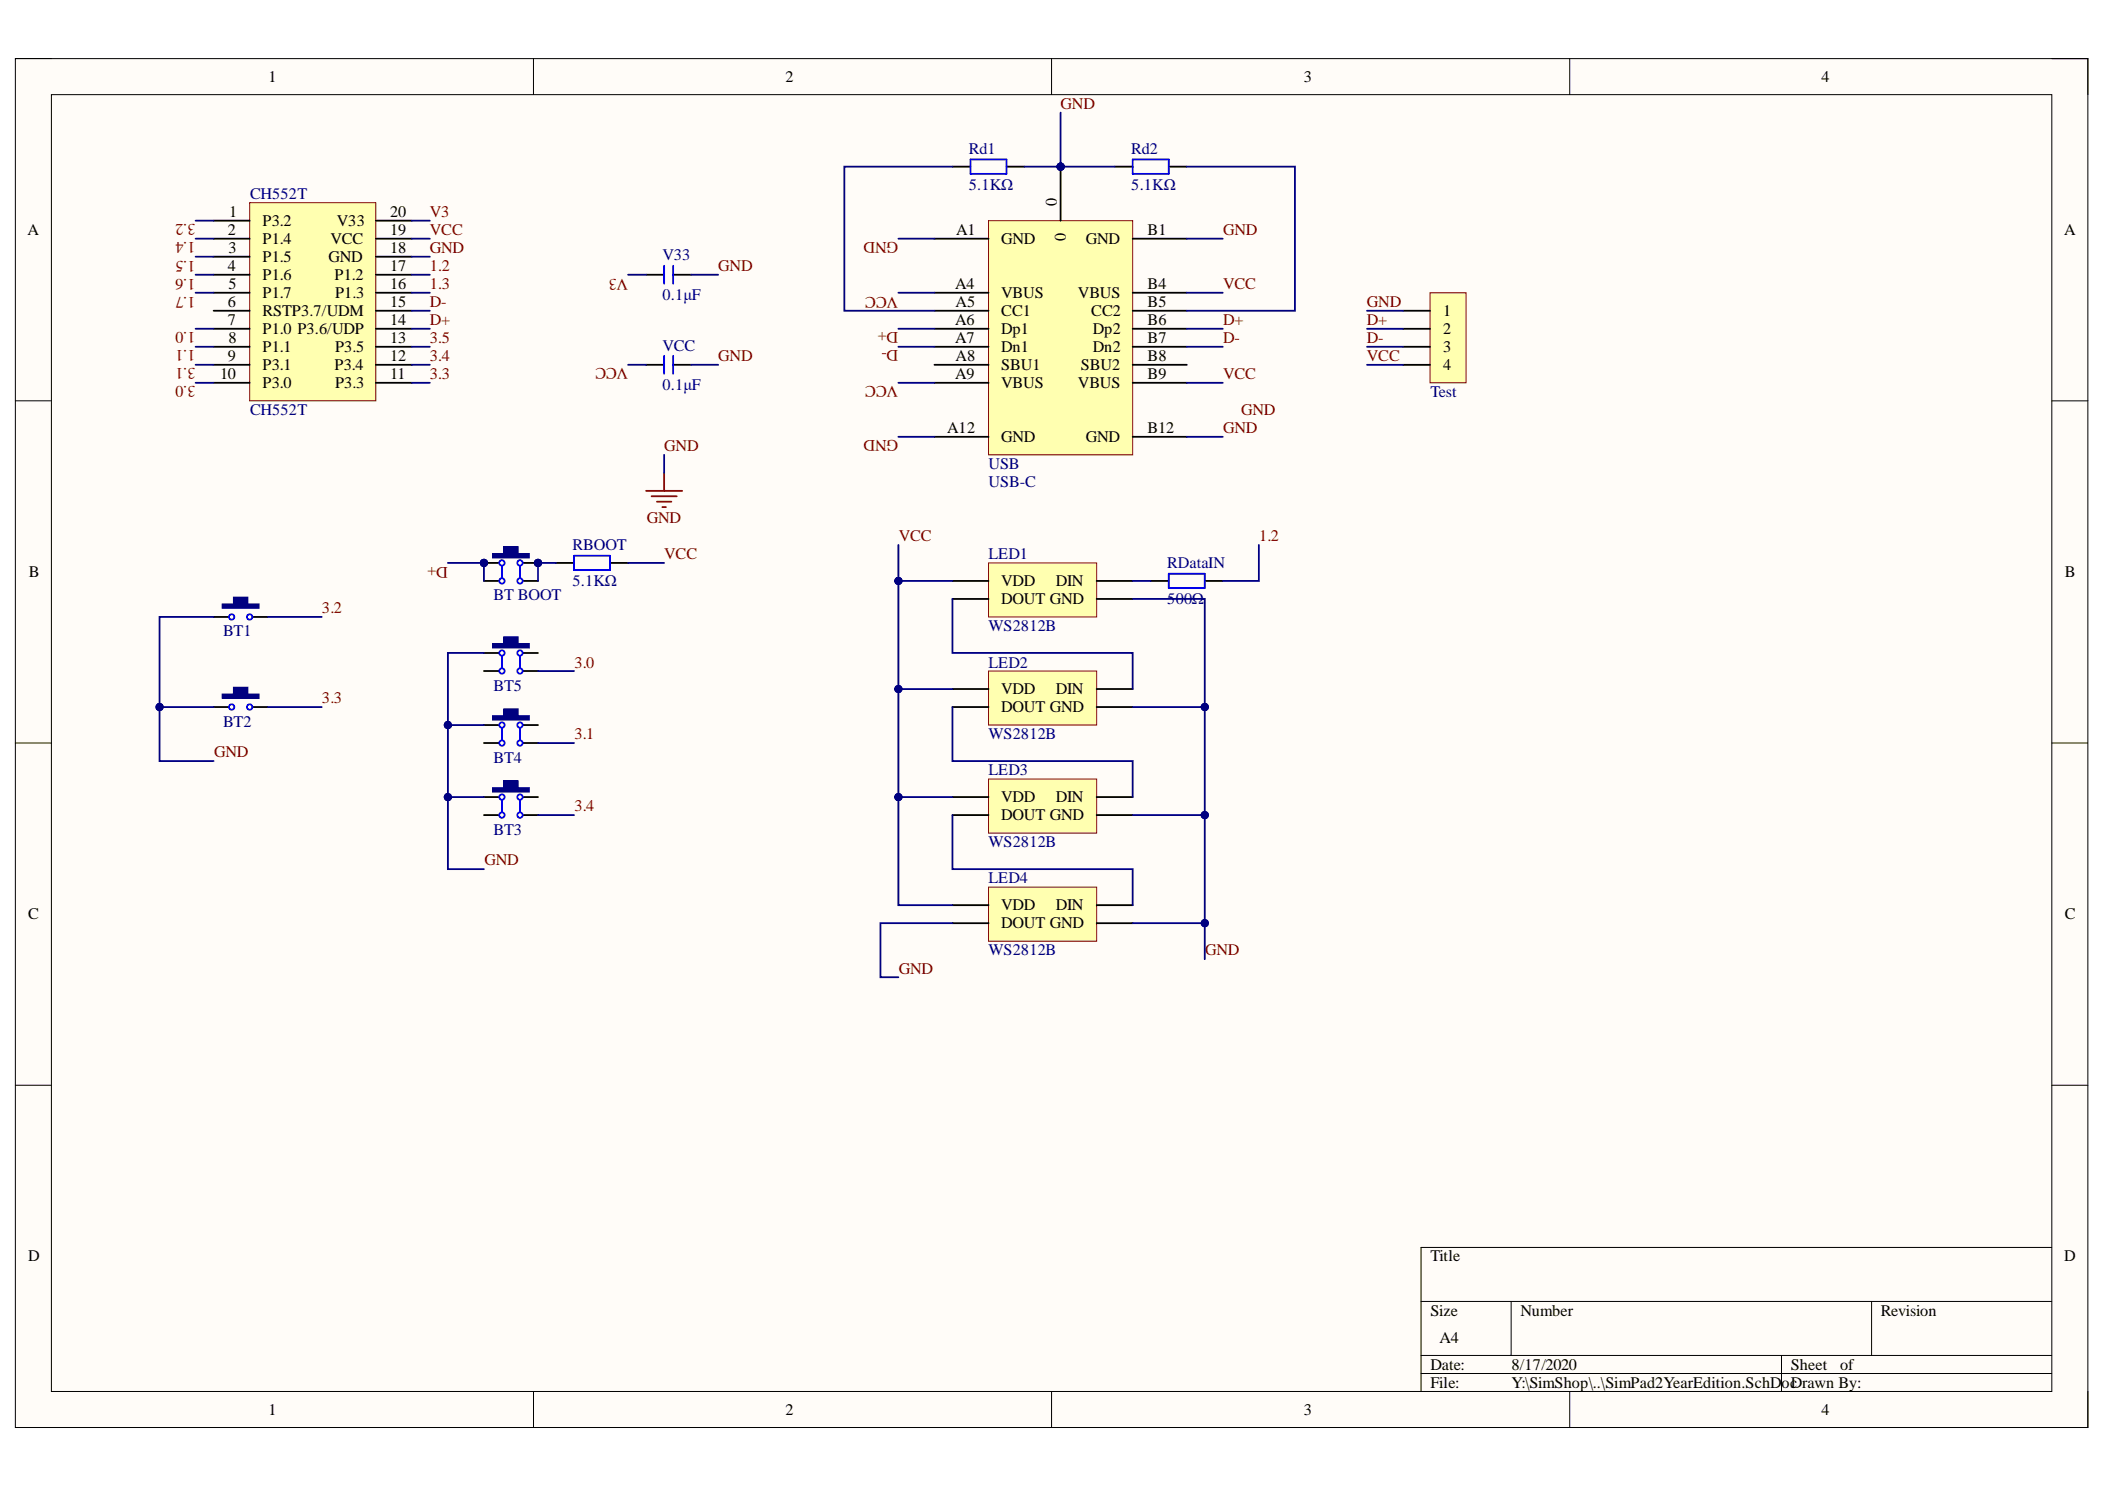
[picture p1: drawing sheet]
<svg xmlns="http://www.w3.org/2000/svg" width="297mm" height="210mm" viewBox="0 0 297 210" stroke-linecap="round" stroke-linejoin="round" font-family="sans-serif">
<path d="M2.2 8.3h292.4v193.1h-292.4z" fill-rule="evenodd" fill="#fffcf8"/>
<path d="M2.2 8.3h292.4v193.1h-292.4z" fill="none" stroke="#000" stroke-width=".14"/>
<path d="M7.3 13.4h282.2v182.9h-282.2z" fill-rule="evenodd" fill="#fffcf8"/>
<g fill="none" stroke="#000" stroke-width=".14">
<path d="M2.2 8.3h5.1M7.3 13.4h282.2v182.9h-282.2zM75.3 8.3v5M148.4 8.3v5M221.5 8.3v5.1M289.5 8.3h5.1v5.1M2.2 56.5h5.1M289.5 56.5h5.1M2.2 104.8h5.1M289.5 104.8h5.1M2.2 153.1h5.1M289.5 153.1h5.1"/>
<path d="M289.5 176h-89v20.3M75.3 196.3v5.1M148.4 196.3v5.1M200.5 183.6h89M200.5 191.2h89M200.5 193.8h89M213.2 183.6v7.6M221.5 196.3v5.1M251.4 191.2v5.1M264.1 183.6v7.6M294.6 196.3v5.1"/>
</g>
<path d="M30.1 87h2.6M35.2 87h2.6" fill="none" stroke="#000" stroke-width=".25"/>
<circle cx="32.7" cy="87" r=".38" fill="#fff"/>
<circle cx="32.7" cy="87" r=".38" fill="none" stroke="#00f" stroke-width=".25"/>
<circle cx="35.2" cy="87" r=".38" fill="#fff"/>
<circle cx="35.2" cy="87" r=".38" fill="none" stroke="#00f" stroke-width=".25"/>
<path d="M31.4 85.3h5.1v.5h-5.1z" fill-rule="evenodd" fill="#000080"/>
<path d="M31.4 85.3h5.1v.5h-5.1z" fill="none" stroke="#000080" stroke-width=".25"/>
<path d="M32.9 84.2h2.1v1.3h-2.1z" fill-rule="evenodd" fill="#000080"/>
<path d="M32.9 84.2h2.1v1.3h-2.1z" fill="none" stroke="#000080" stroke-width=".14"/>
<path d="M30.1 99.7h2.6M35.2 99.7h2.6" fill="none" stroke="#000" stroke-width=".25"/>
<circle cx="32.7" cy="99.7" r=".38" fill="#fff"/>
<circle cx="32.7" cy="99.7" r=".38" fill="none" stroke="#00f" stroke-width=".25"/>
<circle cx="35.2" cy="99.7" r=".38" fill="#fff"/>
<circle cx="35.2" cy="99.7" r=".38" fill="none" stroke="#00f" stroke-width=".25"/>
<path d="M31.4 98h5.1v.5h-5.1z" fill-rule="evenodd" fill="#000080"/>
<path d="M31.4 98h5.1v.5h-5.1z" fill="none" stroke="#000080" stroke-width=".25"/>
<path d="M32.9 96.9h2.1v1.3h-2.1z" fill-rule="evenodd" fill="#000080"/>
<path d="M32.9 96.9h2.1v1.3h-2.1z" fill="none" stroke="#000080" stroke-width=".14"/>
<path d="M68.3 92.1h2.5M68.3 94.7h2.5M73.4 92.1h2.5M73.4 94.7h2.5" fill="none" stroke="#000" stroke-width=".25"/>
<circle cx="70.8" cy="92.1" r=".38" fill="#fff"/>
<circle cx="70.8" cy="92.1" r=".38" fill="none" stroke="#00f" stroke-width=".25"/>
<circle cx="70.8" cy="94.7" r=".38" fill="#fff"/>
<circle cx="70.8" cy="94.7" r=".38" fill="none" stroke="#00f" stroke-width=".25"/>
<circle cx="73.4" cy="92.1" r=".38" fill="#fff"/>
<circle cx="73.4" cy="92.1" r=".38" fill="none" stroke="#00f" stroke-width=".25"/>
<circle cx="73.4" cy="94.7" r=".38" fill="#fff"/>
<g fill="none" stroke="#00f" stroke-width=".25">
<path d="M70.8 92.6v1.5M73.4 92.6v1.5"/>
<circle cx="73.4" cy="94.7" r=".38"/>
</g>
<path d="M69.6 90.8h5v.5h-5z" fill-rule="evenodd" fill="#000080"/>
<path d="M69.6 90.8h5v.5h-5z" fill="none" stroke="#000080" stroke-width=".25"/>
<path d="M71.1 89.8h2v1.3h-2z" fill-rule="evenodd" fill="#000080"/>
<path d="M71.1 89.8h2v1.3h-2z" fill="none" stroke="#000080" stroke-width=".14"/>
<path d="M68.3 102.3h2.5M68.3 104.8h2.5M73.4 102.3h2.5M73.4 104.8h2.5" fill="none" stroke="#000" stroke-width=".25"/>
<circle cx="70.8" cy="102.3" r=".38" fill="#fff"/>
<circle cx="70.8" cy="102.3" r=".38" fill="none" stroke="#00f" stroke-width=".25"/>
<circle cx="70.8" cy="104.8" r=".38" fill="#fff"/>
<circle cx="70.8" cy="104.8" r=".38" fill="none" stroke="#00f" stroke-width=".25"/>
<circle cx="73.4" cy="102.3" r=".38" fill="#fff"/>
<circle cx="73.4" cy="102.3" r=".38" fill="none" stroke="#00f" stroke-width=".25"/>
<circle cx="73.4" cy="104.8" r=".38" fill="#fff"/>
<g fill="none" stroke="#00f" stroke-width=".25">
<path d="M70.8 102.8v1.5M73.4 102.8v1.5"/>
<circle cx="73.4" cy="104.8" r=".38"/>
</g>
<path d="M69.6 101h5v.5h-5z" fill-rule="evenodd" fill="#000080"/>
<path d="M69.6 101h5v.5h-5z" fill="none" stroke="#000080" stroke-width=".25"/>
<path d="M71.1 100h2v1.3h-2z" fill-rule="evenodd" fill="#000080"/>
<path d="M71.1 100h2v1.3h-2z" fill="none" stroke="#000080" stroke-width=".14"/>
<path d="M68.3 112.4h2.5M68.3 115h2.5M73.4 112.4h2.5M73.4 115h2.5" fill="none" stroke="#000" stroke-width=".25"/>
<circle cx="70.8" cy="112.4" r=".38" fill="#fff"/>
<circle cx="70.8" cy="112.4" r=".38" fill="none" stroke="#00f" stroke-width=".25"/>
<circle cx="70.8" cy="115" r=".38" fill="#fff"/>
<circle cx="70.8" cy="115" r=".38" fill="none" stroke="#00f" stroke-width=".25"/>
<circle cx="73.4" cy="112.4" r=".38" fill="#fff"/>
<circle cx="73.4" cy="112.4" r=".38" fill="none" stroke="#00f" stroke-width=".25"/>
<circle cx="73.4" cy="115" r=".38" fill="#fff"/>
<g fill="none" stroke="#00f" stroke-width=".25">
<path d="M70.8 112.9v1.6M73.4 112.9v1.6"/>
<circle cx="73.4" cy="115" r=".38"/>
</g>
<path d="M69.6 111.2h5v.5h-5z" fill-rule="evenodd" fill="#000080"/>
<path d="M69.6 111.2h5v.5h-5z" fill="none" stroke="#000080" stroke-width=".25"/>
<path d="M71.1 110.2h2v1.2h-2z" fill-rule="evenodd" fill="#000080"/>
<path d="M71.1 110.2h2v1.2h-2z" fill="none" stroke="#000080" stroke-width=".14"/>
<path d="M35.2 28.6h17.8v27.9h-17.8z" fill-rule="evenodd" fill="#ffffb0"/>
<path d="M35.2 28.6h17.8v27.9h-17.8z" fill="none" stroke="#800000" stroke-width=".14"/>
<g fill="none" stroke="#000" stroke-width=".25">
<path d="M30.1 31.1h5.1M30.1 33.7h5.1M30.1 36.2h5.1M30.1 38.8h5.1M53 31.1h5.1M53 33.7h5.1M53 36.2h5.1M53 38.8h5.1M30.1 41.3h5.1M30.1 43.8h5.1M30.1 46.4h5.1M30.1 48.9h5.1"/>
<path d="M30.1 51.5h5.1M30.1 54h5.1M53 41.3h5.1M53 43.8h5.1M53 46.4h5.1M53 48.9h5.1M53 51.5h5.1M53 54h5.1"/>
</g>
<path d="M139.5 31.1h20.3v33.1h-20.3z" fill-rule="evenodd" fill="#ffffb0"/>
<path d="M139.5 31.1h20.3v33.1h-20.3z" fill="none" stroke="#800000" stroke-width=".14"/>
<g fill="none" stroke="#000" stroke-width=".25">
<path d="M131.9 33.7h7.6M159.8 33.7h7.7M131.9 41.3h7.6M131.9 43.8h7.6M131.9 46.4h7.6M131.9 48.9h7.6M131.9 51.5h7.6M131.9 54h7.6M159.8 41.3h7.7M159.8 43.8h7.7M159.8 46.4h7.7M159.8 48.9h7.7"/>
<path d="M159.8 51.5h7.7M159.8 54h7.7M68.3 79.4h2.5M73.4 79.4h2.5M131.9 61.6h7.6M159.8 61.6h7.7M68.3 81.9h2.5M73.4 81.9h2.5"/>
</g>
<circle cx="70.8" cy="81.9" r=".38" fill="#fff"/>
<circle cx="70.8" cy="81.9" r=".38" fill="none" stroke="#00f" stroke-width=".25"/>
<circle cx="73.4" cy="81.9" r=".38" fill="#fff"/>
<g fill="none" stroke="#00f" stroke-width=".25">
<path d="M70.8 79.9v1.5M73.4 79.9v1.5"/>
<circle cx="73.4" cy="81.9" r=".38"/>
</g>
<path d="M69.6 78.1h5v.5h-5z" fill-rule="evenodd" fill="#000080"/>
<path d="M69.6 78.1h5v.5h-5z" fill="none" stroke="#000080" stroke-width=".25"/>
<path d="M71.1 77.1h2v1.3h-2z" fill-rule="evenodd" fill="#000080"/>
<path d="M71.1 77.1h2v1.3h-2z" fill="none" stroke="#000080" stroke-width=".14"/>
<path d="M91.2 38.8h2.5M95 38.8h2.5M91.2 51.5h2.5M95 51.5h2.5M78.5 79.4h2.5M86.1 79.4h2.5" fill="none" stroke="#000" stroke-width=".25"/>
<path d="M93.7 37.5v2.5M95 37.5v2.5M93.7 50.2v2.5M95 50.2v2.5M81 78.4h5.1v2h-5.1z" fill="none" stroke="#00f" stroke-width=".25"/>
<path d="M91.2 69.2h5.1M91.9 70h3.6M92.7 70.8h2M93.5 71.5h.5M93.7 66.7v2.5" fill="none" stroke="#800000" stroke-width=".25"/>
<path d="M139.5 79.4h15.2v7.6h-15.2z" fill-rule="evenodd" fill="#ffffb0"/>
<path d="M139.5 79.4h15.2v7.6h-15.2z" fill="none" stroke="#800000" stroke-width=".14"/>
<path d="M134.4 81.9h5.1M134.4 84.5h5.1M154.7 81.9h5.1M154.7 84.5h5.1" fill="none" stroke="#000" stroke-width=".25"/>
<path d="M139.5 94.7h15.2v7.6h-15.2z" fill-rule="evenodd" fill="#ffffb0"/>
<path d="M139.5 94.7h15.2v7.6h-15.2z" fill="none" stroke="#800000" stroke-width=".14"/>
<path d="M134.4 97.2h5.1M134.4 99.7h5.1M154.7 97.2h5.1M154.7 99.7h5.1" fill="none" stroke="#000" stroke-width=".25"/>
<path d="M139.5 109.9h15.2v7.6h-15.2z" fill-rule="evenodd" fill="#ffffb0"/>
<path d="M139.5 109.9h15.2v7.6h-15.2z" fill="none" stroke="#800000" stroke-width=".14"/>
<path d="M134.4 112.4h5.1M134.4 115h5.1M154.7 112.4h5.1M154.7 115h5.1" fill="none" stroke="#000" stroke-width=".25"/>
<path d="M139.5 125.1h15.2v7.7h-15.2z" fill-rule="evenodd" fill="#ffffb0"/>
<path d="M139.5 125.1h15.2v7.7h-15.2z" fill="none" stroke="#800000" stroke-width=".14"/>
<path d="M162.4 81.9h2.5M170 81.9h2.5M134.4 127.7h5.1M134.4 130.2h5.1M154.7 127.7h5.1M154.7 130.2h5.1" fill="none" stroke="#000" stroke-width=".25"/>
<path d="M164.9 80.9h5.1v2.1h-5.1z" fill="none" stroke="#00f" stroke-width=".25"/>
<path d="M201.8 41.3h5.1v12.7h-5.1z" fill-rule="evenodd" fill="#ffffb0"/>
<path d="M201.8 41.3h5.1v12.7h-5.1z" fill="none" stroke="#800000" stroke-width=".14"/>
<path d="M198 43.8h3.8M198 46.4h3.8M198 48.9h3.8M198 51.5h3.8" fill="none" stroke="#000" stroke-width=".25"/>
<g fill="none" stroke="#000080" stroke-width=".25">
<path d="M27.6 33.7h2.5M27.6 38.8h2.5M27.6 36.2h2.5M27.6 31.1h2.5M88.6 38.8h2.6M126.8 33.7h5.1M167.5 33.7h5M27.6 41.3h2.5M27.6 54h2.5M27.6 51.5h2.5M27.6 46.4h2.5M27.6 48.9h2.5"/>
<path d="M88.6 51.5h2.6M126.8 41.3h5.1M126.8 54h5.1M126.8 48.9h5.1M167.5 41.3h5M167.5 54h5M167.5 46.4h5M167.5 48.9h5M126.8 61.6h5.1M167.5 61.6h5M75.9 94.7h5.1M63.2 112.4h5.1"/>
<path d="M75.9 104.8h5.1M75.9 115h5.1"/>
</g>
<circle cx="63.2" cy="112.4" r=".51" fill="#000080"/>
<circle cx="63.2" cy="112.4" r=".51" fill="none" stroke="#000080" stroke-width=".14"/>
<path d="M30.1 87h-7.6v20.4h7.6M37.8 87h7.6M37.8 99.7h7.6" fill="none" stroke="#000080" stroke-width=".25"/>
<circle cx="22.5" cy="99.7" r=".51" fill="#000080"/>
<circle cx="22.5" cy="99.7" r=".51" fill="none" stroke="#000080" stroke-width=".14"/>
<path d="M22.5 99.7h7.6" fill="none" stroke="#000080" stroke-width=".25"/>
<circle cx="22.5" cy="99.7" r=".51" fill="#000080"/>
<circle cx="22.5" cy="99.7" r=".51" fill="none" stroke="#000080" stroke-width=".14"/>
<path d="M68.3 92.1h-5.1v10.2" fill="none" stroke="#000080" stroke-width=".25"/>
<circle cx="63.2" cy="102.3" r=".51" fill="#000080"/>
<circle cx="63.2" cy="102.3" r=".51" fill="none" stroke="#000080" stroke-width=".14"/>
<path d="M68.3 102.3h-5.1v20.3h5.1" fill="none" stroke="#000080" stroke-width=".25"/>
<circle cx="63.2" cy="102.3" r=".51" fill="#000080"/>
<circle cx="63.2" cy="102.3" r=".51" fill="none" stroke="#000080" stroke-width=".14"/>
<circle cx="63.2" cy="112.4" r=".51" fill="#000080"/>
<circle cx="63.2" cy="112.4" r=".51" fill="none" stroke="#000080" stroke-width=".14"/>
<path d="M97.5 38.8h3.8M97.5 51.5h3.8M126.8 46.4h5.1M63.2 79.4h5.1v2.5M78.5 79.4h-2.6v2.5M88.6 79.4h5.1M93.7 64.2v2.5M159.8 99.7h10.2" fill="none" stroke="#000080" stroke-width=".25"/>
<circle cx="170" cy="99.7" r=".51" fill="#000080"/>
<circle cx="170" cy="99.7" r=".51" fill="none" stroke="#000080" stroke-width=".14"/>
<path d="M159.8 115h10.2" fill="none" stroke="#000080" stroke-width=".25"/>
<circle cx="170" cy="115" r=".51" fill="#000080"/>
<circle cx="170" cy="115" r=".51" fill="none" stroke="#000080" stroke-width=".14"/>
<path d="M159.8 84.5h10.2v45.7h-10.2" fill="none" stroke="#000080" stroke-width=".25"/>
<circle cx="170" cy="130.2" r=".51" fill="#000080"/>
<circle cx="170" cy="130.2" r=".51" fill="none" stroke="#000080" stroke-width=".14"/>
<circle cx="170" cy="115" r=".51" fill="#000080"/>
<circle cx="170" cy="115" r=".51" fill="none" stroke="#000080" stroke-width=".14"/>
<circle cx="170" cy="99.7" r=".51" fill="#000080"/>
<circle cx="170" cy="99.7" r=".51" fill="none" stroke="#000080" stroke-width=".14"/>
<path d="M170 130.2v5.1" fill="none" stroke="#000080" stroke-width=".25"/>
<circle cx="170" cy="130.2" r=".51" fill="#000080"/>
<circle cx="170" cy="130.2" r=".51" fill="none" stroke="#000080" stroke-width=".14"/>
<path d="M126.8 81.9h7.6" fill="none" stroke="#000080" stroke-width=".25"/>
<circle cx="126.8" cy="81.9" r=".51" fill="#000080"/>
<circle cx="126.8" cy="81.9" r=".51" fill="none" stroke="#000080" stroke-width=".14"/>
<path d="M126.8 97.2h7.6" fill="none" stroke="#000080" stroke-width=".25"/>
<circle cx="126.8" cy="97.2" r=".51" fill="#000080"/>
<circle cx="126.8" cy="97.2" r=".51" fill="none" stroke="#000080" stroke-width=".14"/>
<path d="M126.8 112.4h7.6" fill="none" stroke="#000080" stroke-width=".25"/>
<circle cx="126.8" cy="112.4" r=".51" fill="#000080"/>
<circle cx="126.8" cy="112.4" r=".51" fill="none" stroke="#000080" stroke-width=".14"/>
<path d="M126.8 76.9v50.8h7.6" fill="none" stroke="#000080" stroke-width=".25"/>
<circle cx="126.8" cy="112.4" r=".51" fill="#000080"/>
<circle cx="126.8" cy="112.4" r=".51" fill="none" stroke="#000080" stroke-width=".14"/>
<circle cx="126.8" cy="97.2" r=".51" fill="#000080"/>
<circle cx="126.8" cy="97.2" r=".51" fill="none" stroke="#000080" stroke-width=".14"/>
<circle cx="126.8" cy="81.9" r=".51" fill="#000080"/>
<circle cx="126.8" cy="81.9" r=".51" fill="none" stroke="#000080" stroke-width=".14"/>
<g fill="none" stroke="#000080" stroke-width=".25">
<path d="M149.7 15.9v7.6h7.6M58.1 31.1h2.6M58.1 33.7h2.6M58.1 36.2h2.6M58.1 38.8h2.6M134.4 23.5h-15.3v20.3h12.8M144.6 23.5h5.1M167.5 23.5h15.2v20.3h-15.2M58.1 41.3h2.6M58.1 43.8h2.6M58.1 46.4h2.6M58.1 48.9h2.6"/>
<path d="M58.1 51.5h2.6M58.1 54h2.6M192.9 43.8h5.1M192.9 46.4h5.1M192.9 48.9h5.1M192.9 51.5h5.1M177.6 76.9v5h-5M134.4 84.5v7.6h25.4v5.1M134.4 99.7v7.7h25.4v5M159.8 81.9h2.6M134.4 115v7.6h25.4v5.1M134.4 130.2h-10.2v7.7h2.6"/>
</g>
<path d="M134.4 23.5h2.5M142 23.5h2.6M157.3 23.5h2.5M164.9 23.5h2.6" fill="none" stroke="#000" stroke-width=".25"/>
<path d="M136.9 22.5h5.1v2h-5.1zM159.8 22.5h5.1v2h-5.1z" fill="none" stroke="#00f" stroke-width=".25"/>
<text font-size="8.8" fill="#000080" x="148.9" y="29">PIUSB00</text>
<g font-size="2.3">
<text x="37.9" y="11.6">1</text>
<text x="110.8" y="11.6">2</text>
<text x="184" y="11.6">3</text>
<text x="257" y="11.6">4</text>
<text x="149.2" y="29.1" transform="rotate(-90 149.2 29.1)">0</text>
<text x="3.9" y="33.1">A</text>
<text x="32.1" y="33.1">2</text>
<text x="32.2" y="35.7">3</text>
<text x="32.3" y="30.6">1</text>
<text x="37.1" y="31.9">P3.2</text>
<text x="37.1" y="34.4">P1.4</text>
<text x="46.6" y="34.4">VCC</text>
<text x="47.5" y="31.9">V33</text>
<text x="55.1" y="35.7">18</text>
<text x="55.1" y="33.1">19</text>
<text x="55.1" y="30.6">20</text>
<text x="134.9" y="33.1">A1</text>
<text x="141.3" y="34.4">GND</text>
<text x="150.4" y="34" transform="rotate(-90 150.4 34)">0</text>
<text x="153.2" y="34.4">GND</text>
<text x="161.9" y="33.1">B1</text>
<text x="291.3" y="33.1">A</text>
<text x="32.1" y="38.2">4</text>
<text x="32.2" y="40.7">5</text>
<text x="37.1" y="36.9">P1.5</text>
<text x="37.1" y="39.5">P1.6</text>
<text x="46.4" y="36.9">GND</text>
<text x="47.2" y="39.5">P1.2</text>
<text x="55.1" y="40.7">16</text>
<text x="55.1" y="38.2">17</text>
<text x="134.8" y="40.7">A4</text>
<text x="161.9" y="40.7">B4</text>
<text x="32.1" y="43.3">6</text>
<text x="32.1" y="45.8">7</text>
<text x="37.1" y="42">P1.7</text>
<text x="37.1" y="44.5">RSTP3.7/UDM</text>
<text x="37.1" y="47.1">P1.0 P3.6/UDP</text>
<text x="47.3" y="42">P1.3</text>
<text x="55.1" y="45.8">14</text>
<text x="55.1" y="43.3">15</text>
<text x="134.8" y="45.8">A6</text>
<text x="134.9" y="43.3">A5</text>
<text x="141.3" y="42">VBUS</text>
<text x="141.3" y="44.5">CC1</text>
<text x="141.3" y="47.1">Dp1</text>
<text x="152.1" y="42">VBUS</text>
<text x="154" y="44.5">CC2</text>
<text x="154.2" y="47.1">Dp2</text>
<text x="161.9" y="43.3">B5</text>
<text x="161.9" y="45.8">B6</text>
<text x="203.6" y="44.5">1</text>
<text x="203.6" y="47.1">2</text>
<text x="31" y="53.5">10</text>
<text x="32.1" y="51">9</text>
<text x="32.2" y="48.3">8</text>
<text x="37.1" y="49.7">P1.1</text>
<text x="37.1" y="52.2">P3.1</text>
<text x="47.2" y="52.2">P3.4</text>
<text x="47.3" y="49.7">P3.5</text>
<text x="55.1" y="53.5">11</text>
<text x="55.1" y="51">12</text>
<text x="55.1" y="48.3">13</text>
<text x="134.8" y="48.3">A7</text>
<text x="134.8" y="53.5">A9</text>
<text x="134.9" y="51">A8</text>
<text x="141.3" y="49.7">Dn1</text>
<text x="141.3" y="52.2">SBU1</text>
<text x="152.5" y="52.2">SBU2</text>
<text x="154.2" y="49.7">Dn2</text>
<text x="161.9" y="48.3">B7</text>
<text x="161.9" y="51">B8</text>
<text x="161.9" y="53.5">B9</text>
<text x="203.6" y="49.7">3</text>
<text x="203.6" y="52.2">4</text>
<text x="37.1" y="54.8">P3.0</text>
<text x="47.3" y="54.8">P3.3</text>
<text x="141.3" y="54.8">VBUS</text>
<text x="152.1" y="54.8">VBUS</text>
<text x="133.7" y="61.1">A12</text>
<text x="141.3" y="62.4">GND</text>
<text x="153.2" y="62.4">GND</text>
<text x="161.9" y="61.1">B12</text>
<text x="4.1" y="81.4">B</text>
<text x="141.3" y="82.7">VDD</text>
<text x="149" y="82.7">DIN</text>
<text x="291.4" y="81.4">B</text>
<text x="141.3" y="85.2">DOUT GND</text>
<text x="141.3" y="98">VDD</text>
<text x="141.3" y="100.5">DOUT GND</text>
<text x="149" y="98">DIN</text>
<text x="141.3" y="113.2">VDD</text>
<text x="149" y="113.2">DIN</text>
<text x="141.3" y="115.7">DOUT GND</text>
<text x="4" y="129.7">C</text>
<text x="141.3" y="128.4">VDD</text>
<text x="141.3" y="130.9">DOUT GND</text>
<text x="149" y="128.4">DIN</text>
<text x="291.4" y="129.7">C</text>
<text x="4" y="177.9">D</text>
<text x="201.9" y="177.9">Title</text>
<text x="291.3" y="177.9">D</text>
<text x="201.9" y="185.6">Size</text>
<text x="214.5" y="185.6">Number</text>
<text x="265.4" y="185.6">Revision</text>
<text x="203.1" y="189.4">A4</text>
<text x="201.9" y="193.2">Date:</text>
<text x="201.9" y="195.8">File:</text>
<text x="213.3" y="193.2">8/17/2020</text>
<text x="213.3" y="195.8">Y:\SimShop\..\SimPad2YearEdition.SchD</text>
<text x="251.4" y="195.8">ocDrawn By:</text>
<text x="252.7" y="193.2">Sheet</text>
<text x="259.7" y="193.2">of</text>
<text x="37.9" y="199.6">1</text>
<text x="110.8" y="199.6">2</text>
<text x="184" y="199.6">3</text>
<text x="257" y="199.6">4</text>
</g>
<g font-size="2.3" fill="#800000">
<text x="149.7" y="15.4">GND</text>
<text x="27.6" y="31.6" transform="rotate(-180 27.6 31.6)">3.2</text>
<text x="27.6" y="34.1" transform="rotate(-180 27.6 34.1)">1.4</text>
<text x="60.7" y="35.7">GND</text>
<text x="60.7" y="33.1">VCC</text>
<text x="60.7" y="30.6">V3</text>
<text x="126.7" y="34.1" transform="rotate(-180 126.7 34.1)">GND</text>
<text x="172.6" y="33.1">GND</text>
<text x="27.6" y="36.8" transform="rotate(-180 27.6 36.8)">1.5</text>
<text x="27.6" y="39.3" transform="rotate(-180 27.6 39.3)">1.6</text>
<text x="27.6" y="41.8" transform="rotate(-180 27.6 41.8)">1.7</text>
<text x="60.7" y="40.7">1.3</text>
<text x="60.7" y="38.2">1.2</text>
<text x="88.7" y="39.3" transform="rotate(-180 88.7 39.3)">V3</text>
<text x="101.4" y="38.2">GND</text>
<text x="126.7" y="41.8" transform="rotate(-180 126.7 41.8)">VCC</text>
<text x="172.6" y="40.7">VCC</text>
<text x="27.6" y="46.8" transform="rotate(-180 27.6 46.8)">1.0</text>
<text x="60.7" y="43.3">D-</text>
<text x="60.7" y="45.8">D+</text>
<text x="126.7" y="46.8" transform="rotate(-180 126.7 46.8)">D+</text>
<text x="172.6" y="45.8">D+</text>
<text x="192.9" y="43.3">GND</text>
<text x="192.9" y="45.8">D+</text>
<text x="27.6" y="49.4" transform="rotate(-180 27.6 49.4)">1.1</text>
<text x="27.6" y="51.9" transform="rotate(-180 27.6 51.9)">3.1</text>
<text x="60.7" y="48.3">3.5</text>
<text x="60.7" y="51">3.4</text>
<text x="60.7" y="53.5">3.3</text>
<text x="88.7" y="51.9" transform="rotate(-180 88.7 51.9)">VCC</text>
<text x="101.4" y="51">GND</text>
<text x="126.7" y="49.4" transform="rotate(-180 126.7 49.4)">D-</text>
<text x="172.6" y="53.5">VCC</text>
<text x="172.6" y="48.3">D-</text>
<text x="192.9" y="51">VCC</text>
<text x="192.9" y="48.3">D-</text>
<text x="27.6" y="54.4" transform="rotate(-180 27.6 54.4)">3.0</text>
<text x="126.7" y="54.4" transform="rotate(-180 126.7 54.4)">VCC</text>
<text x="175.1" y="58.6">GND</text>
<text x="93.7" y="63.6">GND</text>
<text x="126.7" y="62.1" transform="rotate(-180 126.7 62.1)">GND</text>
<text x="172.6" y="61.1">GND</text>
<text x="91.3" y="73.8">GND</text>
<text x="126.8" y="76.3">VCC</text>
<text x="177.7" y="76.3">1.2</text>
<text x="63.2" y="80" transform="rotate(-180 63.2 80)">D+</text>
<text x="93.7" y="78.9">VCC</text>
<text x="45.4" y="86.5">3.2</text>
<text x="81" y="94.2">3.0</text>
<text x="45.4" y="99.2">3.3</text>
<text x="30.2" y="106.8">GND</text>
<text x="81" y="104.3">3.1</text>
<text x="81" y="114.5">3.4</text>
<text x="68.4" y="122.1">GND</text>
<text x="126.8" y="137.4">GND</text>
<text x="170" y="134.7">GND</text>
</g>
<g font-size="2.3" fill="#000080">
<text x="136.7" y="21.7">Rd1</text>
<text x="159.6" y="21.7">Rd2</text>
<text x="35.3" y="28.1">CH552T</text>
<text x="136.7" y="26.8">5.1KΩ</text>
<text x="159.6" y="26.8">5.1KΩ</text>
<text x="93.5" y="36.7">V33</text>
<text x="93.5" y="42.3">0.1μF</text>
<text x="93.5" y="49.4">VCC</text>
<text x="35.3" y="58.6">CH552T</text>
<text x="93.5" y="55">0.1μF</text>
<text x="201.9" y="56">Test</text>
<text x="139.5" y="66.2">USB</text>
<text x="139.5" y="68.7">USB-C</text>
<text x="80.8" y="77.6">RBOOT</text>
<text x="80.8" y="82.7">5.1KΩ</text>
<text x="139.5" y="78.9">LED1</text>
<text x="164.7" y="80.1">RDataIN</text>
<text x="31.5" y="89.8">BT1</text>
<text x="69.6" y="84.7">BT BOOT</text>
<text x="139.5" y="89">WS2812B</text>
<text x="164.7" y="85.2">500Ω</text>
<text x="139.5" y="94.2">LED2</text>
<text x="69.6" y="97.5">BT5</text>
<text x="31.5" y="102.5">BT2</text>
<text x="69.6" y="107.6">BT4</text>
<text x="139.5" y="104.3">WS2812B</text>
<text x="139.5" y="109.4">LED3</text>
<text x="69.6" y="117.7">BT3</text>
<text x="139.5" y="119.5">WS2812B</text>
<text x="139.5" y="124.6">LED4</text>
<text x="139.5" y="134.7">WS2812B</text>
</g>
<g font-size="1.4" fill="#000080">
<text x="67.7" y="79.6">PIBT BOOT01</text>
<text x="72.7" y="79.6">PIBT BOOT03</text>
</g>
</svg>
